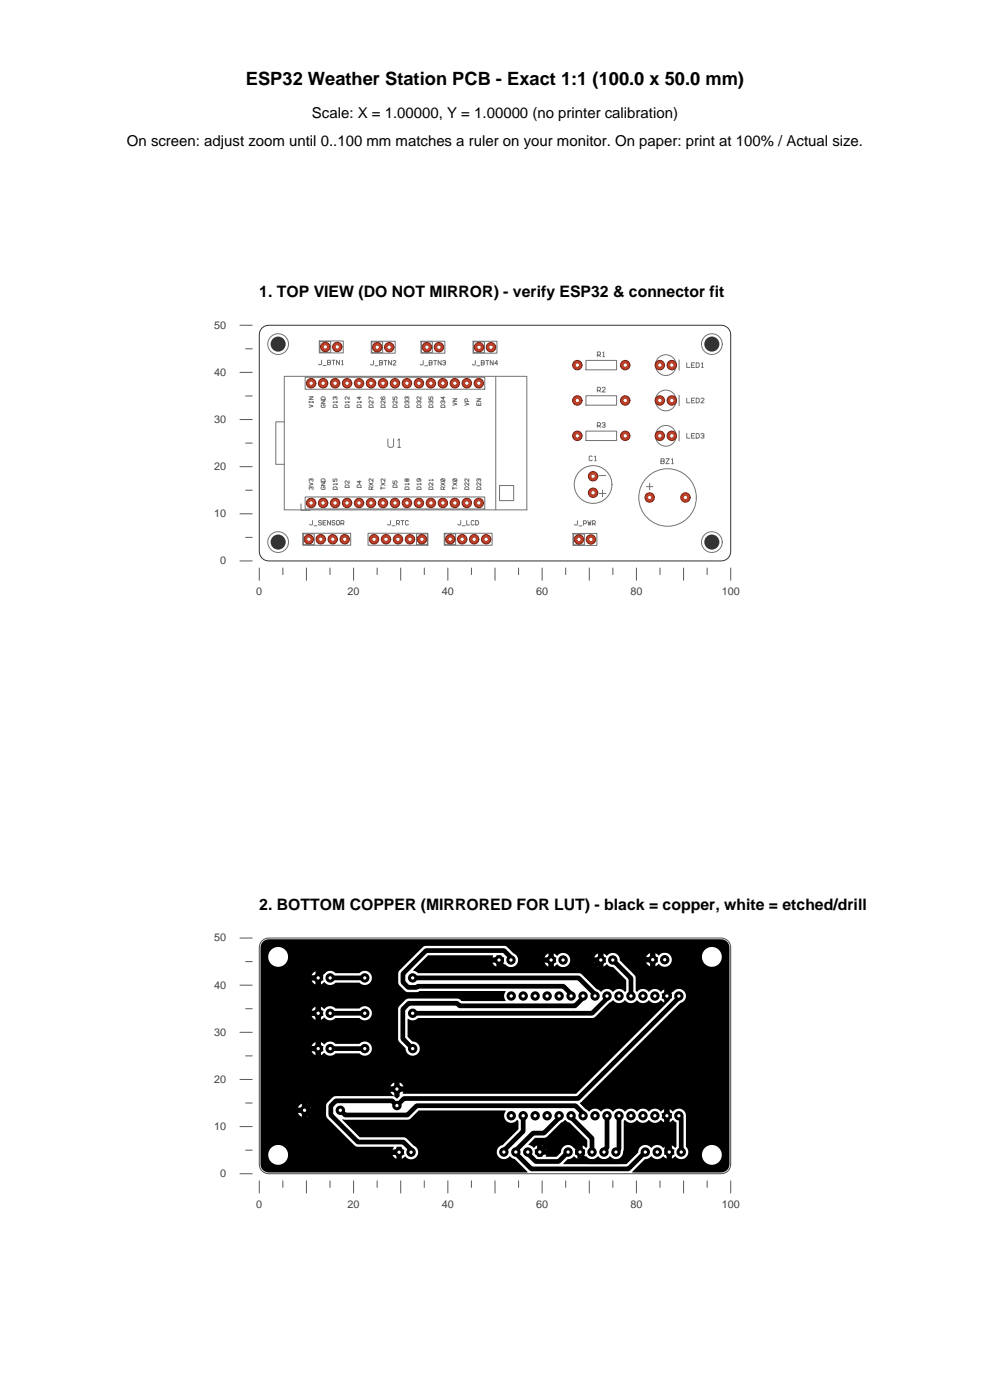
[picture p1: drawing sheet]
<svg xmlns="http://www.w3.org/2000/svg" width="210mm" height="297mm" viewBox="0 0 210 297" stroke-linecap="round" stroke-linejoin="round" font-family="sans-serif">
<path d="M55.6 69.6l.4-.3 1-.3h96a2 2 0 0 1 2 2v46a2 2 0 0 1-2 2h-96a2 2 0 0 1-2-2v-46l.3-1z" fill="none" stroke="#333" stroke-width=".21"/>
<g fill="none" stroke="#737373" stroke-width=".21">
<path d="M60.3 79.8h51.5v28.4h-51.5zM67.7 72.3h5.1v2.6h-5.1zM67.8 72.4h2.4v2.4h-2.4zM68.2 76.4v.8l-.1 .2-.5-.2M68.5 77.5h.7M69.5 76.9l.6-.1-.1-.4h-.5v1h.5l.1-.2-.1-.3M70.4 76.4h.7M70.7 76.4v1M72 76.4v1l-.6-1v1M72.5 76.6l.1-.2v1M72.5 77.4h.3M78.7 72.4h5.1v2.5h-5.1z"/>
<path d="M78.9 72.5h2.3v2.3h-2.3zM79.2 76.5v.8l-.1 .1-.5-.1M79.5 77.6h.7M80.5 77l.6-.1-.1-.4h-.5v.9h.5l.1-.1-.1-.3M81.4 76.5h.7M81.8 76.5v.9M83 76.5v.9l-.6-.9v.9M83.3 76.6l.2-.1 .5 .1-.7 .8h.7M89.3 72.4h5.1v2.5h-5.1zM89.4 72.5h2.3v2.3h-2.3zM89.8 76.5v.8l-.2 .1-.5-.1M90.1 77.6h.6"/>
<path d="M91 77l.7-.1-.2-.4h-.5v.9h.5l.2-.1-.2-.3M92 76.5h.6M92.3 76.5v.9M93.6 76.5v.9l-.7-.9v.9M93.9 76.6l.1-.1 .5 .1-.1 .4h-.3M94.4 77l.1 .1-.1 .3-.5-.1M100.3 72.4h5.1v2.5h-5.1zM100.5 72.5h2.3v2.3h-2.3zM100.8 76.5v.8l-.1 .1-.5-.1M101.1 77.6h.7M102.1 77l.6-.1-.1-.4h-.5v.9h.5l.1-.1-.1-.3M103 76.5h.7"/>
<path d="M103.4 76.5v.9M104.6 76.5v.9l-.6-.9v.9M105.2 79.8v28.4M105.6 77.1h-.7l.5-.6v.9M124.3 76.5h6.5v2h-6.5zM126.7 75.3h.5l.2-.1-.2-.5h-.5v1M127 75.3l.4 .4M127.9 74.8l.1-.1v1M127.9 75.7h.3M144.1 76.4v2.2M145.7 77v1h.6M146.7 77.5h.5"/>
<path d="M147.3 77h-.6v1h.6M147.7 77h.4l.2 .2v.5l-.2 .3h-.4zM148.8 77.1l.2-.1v1M148.8 78h.4M60.3 89.5h-1.8v9h1.8M64.7 80h38.1v2.6h-38.1zM65.6 85.9l.8 .3-.8 .2M65.6 84.2h.8l-.8 .5h.8M65.6 85.3h.8M65.6 85.2v.2M66.4 85.2v.2M68.1 85h.9l-.9 .6h.9"/>
<path d="M68.3 85.9l-.2 .1 .2 .4h.5l.2-.1-.2-.4h-.2v.2M68.3 84.2h.5l.2 .2v.3h-.9v-.3zM70.9 85.9h.4l.2 .2v.3h-.8v-.3zM71.1 84.5v-.2l-.3-.1-.1 .1 .1 .4M71.1 84.3l.1-.1 .3 .1-.1 .4M71.5 85.3h-.8l.1 .1M71.5 85.2v.2M73.4 85.9h.4l.2 .2v.3h-.8v-.3zM74 85.3h-.8l.1 .1M74 84.2v.5l-.5-.5-.3 .1 .1 .4M74 85.2v.2M75.9 85.9h.5l.2 .2v.3h-.9v-.3z"/>
<path d="M76.3 84.2v.5l-.6-.4h.9M76.6 85.3h-.9l.2 .1M76.6 85.2v.2M78.5 85.9h.4l.2 .2v.3h-.8v-.3zM79.1 85v.6l-.7-.6-.1 .2 .1 .4M79.1 84.5l-.8-.3v.5M81 84.2l-.2 .1 .2 .4h.5l.2-.4-.4-.1-.1 .5M81 85.9h.5l.2 .2v.3h-.9v-.3zM81.7 85v.6l-.6-.6-.3 .2 .2 .4M82.3 93.1v1.5l.3 .3h.6l.3-.3v-1.5M83.4 84.2v.5h.3l.2-.5 .3 .1-.1 .4M83.6 85.9h.4l.2 .2v.3h-.8v-.3z"/>
<path d="M84.2 85v.6l-.6-.6-.2 .2 .1 .4M84.4 93.4l.3-.3v1.8M84.4 94.9h.6M86.1 85.9h.4l.2 .2v.3h-.8v-.3zM86.3 85.4v-.2l-.3-.2-.1 .2 .1 .4M86.3 85.2l.2-.2 .2 .2-.1 .4M86.3 84.5v-.2l-.3-.1-.1 .1 .1 .4M86.3 84.3l.2-.1 .2 .1-.1 .4M88.6 85.9h.5l.2 .2v.3h-.9v-.3zM88.9 85.4v-.2l-.3-.2-.2 .2 .2 .4M88.9 85.2l.1-.2 .3 .2-.2 .4M89.3 84.2v.5l-.6-.5-.3 .1 .2 .4"/>
<path d="M91 84.2v.5h.3l.2-.5 .3 .1-.1 .4M91.2 85.9h.4l.2 .2v.3h-.8v-.3zM91.4 85.4v-.2l-.3-.2-.1 .2 .1 .4M91.4 85.2l.1-.2 .3 .2-.1 .4M93.7 85.9h.5l.2 .2v.3h-.9v-.3zM93.9 85.4v-.2l-.2-.2-.2 .2 .2 .4M93.9 85.2l.2-.2 .3 .2-.2 .4M94.1 84.2v.5l-.6-.4h.9M96.1 85.4l.8 .3-.8 .3M96.1 84.6h.8l-.8 .6h.8M98.6 85.4l.8 .3-.8 .3M99.2 85.2v-.5l-.5-.1-.1 .6h.8"/>
<path d="M101.1 85.4v.6h.9v-.6M101.1 84.6h.9l-.9 .6h.9M101.6 85.6v.4M124.3 84h6.5v2h-6.5zM124.3 91.5h6.5v2h-6.5zM125.6 96.9l-.1-.2-.5 .2v.7l.1 .1 .5-.1M126.1 96.9l.2-.2v1M126.1 97.7h.4M126.7 82.8h.5l.2-.1-.2-.5h-.5v1M126.7 90.3h.5l.2-.5-.2-.1h-.5v1M127 82.8l.4 .4M127 90.3l.4 .4"/>
<path d="M127.7 82.3l.2-.1 .5 .1-.7 .9h.7M127.7 89.8l.2-.1 .5 .1-.2 .4h-.2M128.2 90.2l.2 .1-.2 .4-.5-.2M140.2 97.8h.5l.2-.1v-.2l-.2-.2h-.5v1.1h.5l.2-.2v-.3l-.2-.1M141.3 97.3h.7l-.7 1.1h.7M142.5 97.5l.2-.2v1.1M142.5 98.4h.3M144.1 83.9v2.2M144.1 91.4v2.2M145.7 84.5v1h.6M145.7 92v1h.6M146.7 85h.5"/>
<path d="M146.7 92.5h.5M147.3 84.5h-.6v1h.6M147.3 92h-.6v1h.6M147.7 84.5h.4l.2 .2v.5l-.2 .3h-.4zM147.7 92h.4l.2 .2v.5l-.2 .3h-.4zM148.7 84.6l.1-.1 .5 .1-.6 .9h.6M148.7 92.1l.1-.1 .5 .1-.1 .4h-.3M149.2 92.5l.1 .1-.1 .4-.5-.2M63.8 106.9v1.4h2M64.2 113.1h10.2v2.6h-10.2zM64.3 113.3h2.3v2.2h-2.3zM64.7 105.4h38.1v2.6h-38.1z"/>
<path d="M65.6 102.4l.8 .3-.8 .3M66 103.6v-.2l-.3-.1-.1 .1 .1 .4M66 103.4l.1-.1 .3 .1-.1 .4M66 101.9v-.2l-.3-.1-.1 .1 .1 .4M66 101.7l.1-.1 .3 .1-.1 .4M66.3 110.4v.8l-.2 .2-.4-.2M66.6 111.5h.7M68.1 102.4h.9l-.9 .6h.9M68.2 110.6l-.5-.2-.1 .3 .4 .2 .2 .3-.2 .2-.4-.2M68.3 103.3l-.2 .1 .2 .4h.5l.2-.1-.2-.4h-.2v.2M68.3 101.6h.5l.2 .2v.3h-.9v-.3zM68.5 110.9h.5"/>
<path d="M69.2 110.4h-.7v1h.7M70.1 110.4v1l-.6-1v1M70.7 101.6v.5h.3l.2-.5 .3 .1-.1 .4M70.9 103.3h.4l.2 .2v.3h-.8v-.3zM71.1 110.6l-.2-.2-.5 .2 .2 .3 .5 .2-.2 .3-.5-.2M71.5 102.7h-.8l.1 .1M71.5 102.6v.2M71.5 110.4l.5 .2v.6l-.2 .2-.4-.2v-.6zM72.3 111.1h.5l.2-.5-.2-.2h-.5v1M72.6 111.1l.4 .3M73.4 102.8h.4l.2 .3v.3h-.8v-.3zM74 102v.6l-.5-.6-.3 .1 .1 .5"/>
<path d="M75.9 102.8h.5l.2 .3v.3h-.9v-.3zM76.3 102v.6l-.6-.5h.9M78.1 113.1h12.7v2.6h-12.7zM78.3 102.4l.8 .6M78.8 103.8v-.4l-.4-.1-.1 .5h.8M79.1 101.6v.5l-.7-.5-.1 .1 .1 .4M79.1 103.3l-.3 .3M79.1 102.4l-.8 .6M80.8 103.3v.5M80.8 103.6h.9M80.8 102.4l.9 .6M81.7 101.6v.5l-.6-.5-.3 .1 .2 .4"/>
<path d="M81.7 102.4l-.9 .6M82.8 110.4v.8l-.1 .2-.5-.2M83.2 111.5h.6M83.4 102v.6h.3l.2-.6 .3 .1-.1 .5M83.6 102.8h.4l.2 .3v.3h-.8v-.3zM84.1 111.1h.5l.1-.2-.1-.5h-.5v1M84.4 111.1l.3 .3M85.1 110.4h.6M85.4 110.4v1M86.1 103.3h.4l.2 .2v.3h-.8v-.3zM86.3 101.7l.2-.1 .2 .1v.3l-.2 .1-.2-.4-.3-.1-.1 .4 .1 .1 .3-.1M86.6 110.6l-.1-.2-.5 .2v.6l.2 .2 .4-.2"/>
<path d="M86.7 102.7h-.8l.1 .1M86.7 102.6v.2M88.3 113.3h2.3v2.2h-2.3zM88.6 103.3h.5l.2 .2v.3h-.9v-.3zM88.9 101.6l-.1 .5-.4-.1 .2-.4h.5l.2 .1-.2 .4M89.3 102.7h-.9l.2 .1M89.3 102.6v.2M91.2 103.3h.4l.2 .2v.3h-.8v-.3zM91.8 102.4v.6l-.5-.6-.3 .2 .1 .4M91.8 101.9h-.8l.1 .1M91.8 101.7v.3M93.5 102.4l.9 .6"/>
<path d="M93.7 101.6h.5l.2 .4-.2 .1h-.5l-.2-.1zM93.7 101.7l.5 .3M94.1 103.8v-.4l-.4-.1-.2 .5h.9M94.2 113.1h10.2v2.6h-10.2zM94.3 113.3h2.4v2.2h-2.4zM94.4 103.3l-.3 .3M94.4 102.4l-.9 .6M96.1 101.7l.1-.1h.6l.1 .4-.1 .1h-.6zM96.1 103.6h.8M96.1 103.3v.5M96.1 102.4l.8 .6M96.2 101.7l.6 .3"/>
<path d="M96.9 102.4l-.8 .6M97.7 110.4v.8l-.1 .2-.5-.2M98 111.5h.7M98.8 103.3h.4l.2 .2v.3h-.8v-.3zM99 110.4v1h.6M99.4 102.4v.6l-.5-.6-.3 .2 .1 .4M99.4 101.6v.5l-.5-.5-.3 .1 .1 .4M100.6 110.6l-.2-.2-.5 .2v.6l.2 .2 .5-.2M100.9 110.4h.4l.2 .3v.4l-.2 .3h-.4zM101.1 103.5l.2-.2h.5l.2 .2v.3h-.9zM101.6 101.9v-.2l-.3-.1-.2 .1 .2 .4M101.6 101.7l.1-.1 .3 .1-.2 .4"/>
<path d="M102 102.4v.6l-.6-.6-.3 .2 .2 .4M106 103h3v3.2h-3zM121.5 113.2h5.1v2.5h-5.1zM121.7 113.3h2.3v2.3h-2.3zM122.5 110.5v.8l-.2 .1-.4-.1M122.8 111.6h.6M123.8 111.1h.4l.2-.5-.2-.1h-.4v.9M124.7 110.5l.2 .9 .1-.6 .2 .6 .1-.9M125.7 111.1h.4l.2-.2-.2-.4h-.4v.9M125.9 111.1l.4 .3M127.1 104.7h1.4M127.1 100.9h1.4"/>
<path d="M127.8 104v1.4M137.1 103.2h1.4M137.8 102.5v1.4"/>
<circle cx="59" cy="73" r="2.2"/>
<circle cx="141.2" cy="77.5" r="2.2"/>
<circle cx="151" cy="73" r="2.2"/>
<circle cx="141.2" cy="85" r="2.2"/>
<circle cx="141.2" cy="92.5" r="2.2"/>
<circle cx="59" cy="115" r="2.2"/>
<circle cx="125.8" cy="102.8" r="4"/>
<circle cx="141.6" cy="105.5" r="6.1"/>
<circle cx="151" cy="115" r="2.2"/>
</g>
<circle cx="66" cy="106.7" r="1" fill="#bf4026" stroke="#731f14" stroke-width=".21"/>
<circle cx="66" cy="106.7" r=".35" fill="#fff"/>
<circle cx="68.5" cy="106.7" r="1" fill="#bf4026" stroke="#731f14" stroke-width=".21"/>
<circle cx="68.5" cy="106.7" r=".35" fill="#fff"/>
<circle cx="71.1" cy="106.7" r="1" fill="#bf4026" stroke="#731f14" stroke-width=".21"/>
<circle cx="71.1" cy="106.7" r=".35" fill="#fff"/>
<circle cx="73.6" cy="106.7" r="1" fill="#bf4026" stroke="#731f14" stroke-width=".21"/>
<circle cx="73.6" cy="106.7" r=".35" fill="#fff"/>
<circle cx="76.2" cy="106.7" r="1" fill="#bf4026" stroke="#731f14" stroke-width=".21"/>
<circle cx="76.2" cy="106.7" r=".35" fill="#fff"/>
<circle cx="78.7" cy="106.7" r="1" fill="#bf4026" stroke="#731f14" stroke-width=".21"/>
<circle cx="78.7" cy="106.7" r=".35" fill="#fff"/>
<circle cx="81.2" cy="106.7" r="1" fill="#bf4026" stroke="#731f14" stroke-width=".21"/>
<circle cx="81.2" cy="106.7" r=".35" fill="#fff"/>
<circle cx="83.8" cy="106.7" r="1" fill="#bf4026" stroke="#731f14" stroke-width=".21"/>
<circle cx="83.8" cy="106.7" r=".35" fill="#fff"/>
<circle cx="86.3" cy="106.7" r="1" fill="#bf4026" stroke="#731f14" stroke-width=".21"/>
<circle cx="86.3" cy="106.7" r=".35" fill="#fff"/>
<circle cx="88.9" cy="106.7" r="1" fill="#bf4026" stroke="#731f14" stroke-width=".21"/>
<circle cx="88.9" cy="106.7" r=".35" fill="#fff"/>
<circle cx="91.4" cy="106.7" r="1" fill="#bf4026" stroke="#731f14" stroke-width=".21"/>
<circle cx="91.4" cy="106.7" r=".35" fill="#fff"/>
<circle cx="93.9" cy="106.7" r="1" fill="#bf4026" stroke="#731f14" stroke-width=".21"/>
<circle cx="93.9" cy="106.7" r=".35" fill="#fff"/>
<circle cx="96.5" cy="106.7" r="1" fill="#bf4026" stroke="#731f14" stroke-width=".21"/>
<circle cx="96.5" cy="106.7" r=".35" fill="#fff"/>
<circle cx="99" cy="106.7" r="1" fill="#bf4026" stroke="#731f14" stroke-width=".21"/>
<circle cx="99" cy="106.7" r=".35" fill="#fff"/>
<circle cx="101.6" cy="106.7" r="1" fill="#bf4026" stroke="#731f14" stroke-width=".21"/>
<circle cx="101.6" cy="106.7" r=".35" fill="#fff"/>
<circle cx="66" cy="81.3" r="1" fill="#bf4026" stroke="#731f14" stroke-width=".21"/>
<circle cx="66" cy="81.3" r=".35" fill="#fff"/>
<circle cx="68.5" cy="81.3" r="1" fill="#bf4026" stroke="#731f14" stroke-width=".21"/>
<circle cx="68.5" cy="81.3" r=".35" fill="#fff"/>
<circle cx="71.1" cy="81.3" r="1" fill="#bf4026" stroke="#731f14" stroke-width=".21"/>
<circle cx="71.1" cy="81.3" r=".35" fill="#fff"/>
<circle cx="73.6" cy="81.3" r="1" fill="#bf4026" stroke="#731f14" stroke-width=".21"/>
<circle cx="73.6" cy="81.3" r=".35" fill="#fff"/>
<circle cx="76.2" cy="81.3" r="1" fill="#bf4026" stroke="#731f14" stroke-width=".21"/>
<circle cx="76.2" cy="81.3" r=".35" fill="#fff"/>
<circle cx="78.7" cy="81.3" r="1" fill="#bf4026" stroke="#731f14" stroke-width=".21"/>
<circle cx="78.7" cy="81.3" r=".35" fill="#fff"/>
<circle cx="81.2" cy="81.3" r="1" fill="#bf4026" stroke="#731f14" stroke-width=".21"/>
<circle cx="81.2" cy="81.3" r=".35" fill="#fff"/>
<circle cx="83.8" cy="81.3" r="1" fill="#bf4026" stroke="#731f14" stroke-width=".21"/>
<circle cx="83.8" cy="81.3" r=".35" fill="#fff"/>
<circle cx="86.3" cy="81.3" r="1" fill="#bf4026" stroke="#731f14" stroke-width=".21"/>
<circle cx="86.3" cy="81.3" r=".35" fill="#fff"/>
<circle cx="88.9" cy="81.3" r="1" fill="#bf4026" stroke="#731f14" stroke-width=".21"/>
<circle cx="88.9" cy="81.3" r=".35" fill="#fff"/>
<circle cx="91.4" cy="81.3" r="1" fill="#bf4026" stroke="#731f14" stroke-width=".21"/>
<circle cx="91.4" cy="81.3" r=".35" fill="#fff"/>
<circle cx="93.9" cy="81.3" r="1" fill="#bf4026" stroke="#731f14" stroke-width=".21"/>
<circle cx="93.9" cy="81.3" r=".35" fill="#fff"/>
<circle cx="96.5" cy="81.3" r="1" fill="#bf4026" stroke="#731f14" stroke-width=".21"/>
<circle cx="96.5" cy="81.3" r=".35" fill="#fff"/>
<circle cx="99" cy="81.3" r="1" fill="#bf4026" stroke="#731f14" stroke-width=".21"/>
<circle cx="99" cy="81.3" r=".35" fill="#fff"/>
<circle cx="101.6" cy="81.3" r="1" fill="#bf4026" stroke="#731f14" stroke-width=".21"/>
<circle cx="101.6" cy="81.3" r=".35" fill="#fff"/>
<circle cx="69" cy="73.6" r="1" fill="#bf4026" stroke="#731f14" stroke-width=".21"/>
<circle cx="69" cy="73.6" r=".35" fill="#fff"/>
<circle cx="71.5" cy="73.6" r="1" fill="#bf4026" stroke="#731f14" stroke-width=".21"/>
<circle cx="71.5" cy="73.6" r=".35" fill="#fff"/>
<circle cx="80" cy="73.7" r="1" fill="#bf4026" stroke="#731f14" stroke-width=".21"/>
<circle cx="80" cy="73.7" r=".35" fill="#fff"/>
<circle cx="82.6" cy="73.7" r="1" fill="#bf4026" stroke="#731f14" stroke-width=".21"/>
<circle cx="82.6" cy="73.7" r=".35" fill="#fff"/>
<circle cx="90.6" cy="73.7" r="1" fill="#bf4026" stroke="#731f14" stroke-width=".21"/>
<circle cx="90.6" cy="73.7" r=".35" fill="#fff"/>
<circle cx="93.1" cy="73.7" r="1" fill="#bf4026" stroke="#731f14" stroke-width=".21"/>
<circle cx="93.1" cy="73.7" r=".35" fill="#fff"/>
<circle cx="101.6" cy="73.7" r="1" fill="#bf4026" stroke="#731f14" stroke-width=".21"/>
<circle cx="101.6" cy="73.7" r=".35" fill="#fff"/>
<circle cx="104.1" cy="73.7" r="1" fill="#bf4026" stroke="#731f14" stroke-width=".21"/>
<circle cx="104.1" cy="73.7" r=".35" fill="#fff"/>
<circle cx="65.5" cy="114.4" r="1" fill="#bf4026" stroke="#731f14" stroke-width=".21"/>
<circle cx="65.5" cy="114.4" r=".35" fill="#fff"/>
<circle cx="68" cy="114.4" r="1" fill="#bf4026" stroke="#731f14" stroke-width=".21"/>
<circle cx="68" cy="114.4" r=".35" fill="#fff"/>
<circle cx="70.6" cy="114.4" r="1" fill="#bf4026" stroke="#731f14" stroke-width=".21"/>
<circle cx="70.6" cy="114.4" r=".35" fill="#fff"/>
<circle cx="73.1" cy="114.4" r="1" fill="#bf4026" stroke="#731f14" stroke-width=".21"/>
<circle cx="73.1" cy="114.4" r=".35" fill="#fff"/>
<circle cx="89.5" cy="114.4" r="1" fill="#bf4026" stroke="#731f14" stroke-width=".21"/>
<circle cx="89.5" cy="114.4" r=".35" fill="#fff"/>
<circle cx="87" cy="114.4" r="1" fill="#bf4026" stroke="#731f14" stroke-width=".21"/>
<circle cx="87" cy="114.4" r=".35" fill="#fff"/>
<circle cx="84.4" cy="114.4" r="1" fill="#bf4026" stroke="#731f14" stroke-width=".21"/>
<circle cx="84.4" cy="114.4" r=".35" fill="#fff"/>
<circle cx="81.9" cy="114.4" r="1" fill="#bf4026" stroke="#731f14" stroke-width=".21"/>
<circle cx="81.9" cy="114.4" r=".35" fill="#fff"/>
<circle cx="79.3" cy="114.4" r="1" fill="#bf4026" stroke="#731f14" stroke-width=".21"/>
<circle cx="79.3" cy="114.4" r=".35" fill="#fff"/>
<circle cx="95.5" cy="114.4" r="1" fill="#bf4026" stroke="#731f14" stroke-width=".21"/>
<circle cx="95.5" cy="114.4" r=".35" fill="#fff"/>
<circle cx="98" cy="114.4" r="1" fill="#bf4026" stroke="#731f14" stroke-width=".21"/>
<circle cx="98" cy="114.4" r=".35" fill="#fff"/>
<circle cx="100.6" cy="114.4" r="1" fill="#bf4026" stroke="#731f14" stroke-width=".21"/>
<circle cx="100.6" cy="114.4" r=".35" fill="#fff"/>
<circle cx="103.1" cy="114.4" r="1" fill="#bf4026" stroke="#731f14" stroke-width=".21"/>
<circle cx="103.1" cy="114.4" r=".35" fill="#fff"/>
<circle cx="122.8" cy="114.4" r="1" fill="#bf4026" stroke="#731f14" stroke-width=".21"/>
<circle cx="122.8" cy="114.4" r=".35" fill="#fff"/>
<circle cx="125.3" cy="114.4" r="1" fill="#bf4026" stroke="#731f14" stroke-width=".21"/>
<circle cx="125.3" cy="114.4" r=".35" fill="#fff"/>
<circle cx="125.8" cy="104.5" r="1" fill="#bf4026" stroke="#731f14" stroke-width=".21"/>
<circle cx="125.8" cy="104.5" r=".35" fill="#fff"/>
<circle cx="125.8" cy="101" r="1" fill="#bf4026" stroke="#731f14" stroke-width=".21"/>
<circle cx="125.8" cy="101" r=".35" fill="#fff"/>
<circle cx="137.8" cy="105.5" r="1" fill="#bf4026" stroke="#731f14" stroke-width=".21"/>
<circle cx="137.8" cy="105.5" r=".35" fill="#fff"/>
<circle cx="145.4" cy="105.5" r="1" fill="#bf4026" stroke="#731f14" stroke-width=".21"/>
<circle cx="145.4" cy="105.5" r=".35" fill="#fff"/>
<circle cx="122.5" cy="77.5" r="1" fill="#bf4026" stroke="#731f14" stroke-width=".21"/>
<circle cx="122.5" cy="77.5" r=".35" fill="#fff"/>
<circle cx="132.6" cy="77.5" r="1" fill="#bf4026" stroke="#731f14" stroke-width=".21"/>
<circle cx="132.6" cy="77.5" r=".35" fill="#fff"/>
<circle cx="140" cy="77.5" r="1" fill="#bf4026" stroke="#731f14" stroke-width=".21"/>
<circle cx="140" cy="77.5" r=".35" fill="#fff"/>
<circle cx="142.5" cy="77.5" r="1" fill="#bf4026" stroke="#731f14" stroke-width=".21"/>
<circle cx="142.5" cy="77.5" r=".35" fill="#fff"/>
<circle cx="122.5" cy="85" r="1" fill="#bf4026" stroke="#731f14" stroke-width=".21"/>
<circle cx="122.5" cy="85" r=".35" fill="#fff"/>
<circle cx="132.6" cy="85" r="1" fill="#bf4026" stroke="#731f14" stroke-width=".21"/>
<circle cx="132.6" cy="85" r=".35" fill="#fff"/>
<circle cx="140" cy="85" r="1" fill="#bf4026" stroke="#731f14" stroke-width=".21"/>
<circle cx="140" cy="85" r=".35" fill="#fff"/>
<circle cx="142.5" cy="85" r="1" fill="#bf4026" stroke="#731f14" stroke-width=".21"/>
<circle cx="142.5" cy="85" r=".35" fill="#fff"/>
<circle cx="122.5" cy="92.5" r="1" fill="#bf4026" stroke="#731f14" stroke-width=".21"/>
<circle cx="122.5" cy="92.5" r=".35" fill="#fff"/>
<circle cx="132.6" cy="92.5" r="1" fill="#bf4026" stroke="#731f14" stroke-width=".21"/>
<circle cx="132.6" cy="92.5" r=".35" fill="#fff"/>
<circle cx="140" cy="92.5" r="1" fill="#bf4026" stroke="#731f14" stroke-width=".21"/>
<circle cx="140" cy="92.5" r=".35" fill="#fff"/>
<circle cx="142.5" cy="92.5" r="1" fill="#bf4026" stroke="#731f14" stroke-width=".21"/>
<circle cx="142.5" cy="92.5" r=".35" fill="#fff"/>
<g fill="#333">
<circle cx="59" cy="115" r="1.6"/>
<circle cx="151" cy="115" r="1.6"/>
<circle cx="59" cy="73" r="1.6"/>
<circle cx="151" cy="73" r="1.6"/>
</g>
<g fill="none" stroke="#595959" stroke-width=".21">
<path d="M50.9 79h2.6M50.9 69h2.6M52.1 74h1.4M50.9 99h2.6M50.9 89h2.6M52.1 94h1.4M52.1 84h1.4M50.9 119h2.6M50.9 109h2.6M52.1 114h1.4M52.1 104h1.4M55 120.5v2.6"/>
<path d="M60 120.5v1.4M65 120.5v2.6M70 120.5v1.4M75 120.5v2.6M80 120.5v1.4M85 120.5v2.6M90 120.5v1.4M95 120.5v2.6M100 120.5v1.4M105 120.5v2.6M110 120.5v1.4M115 120.5v2.6"/>
<path d="M120 120.5v1.4M125 120.5v2.6M130 120.5v1.4M135 120.5v2.6M140 120.5v1.4M145 120.5v2.6M150 120.5v1.4M155 120.5v2.6"/>
</g>
<g fill="#000">
<path d="M55.8 199.8l-.5 .7v.5v46a1.75 1.75 0 0 0 1.7 1.7h54.9l-2.7-2.8-1-.6a1.53 1.53 0 0 1-2.6-.1 1.53 1.53 0 0 1 1-2.3l3.4-3.3v-1.7l-.2-.3a1.6 1.6 0 0 1-2.3 .3 1.6 1.6 0 0 1-.2-2.3h-18.4l-1.9 1.7-.4 .2h-14l3.7 3.8h9.4l.5 .2 1.6 1.6a1.54 1.54 0 0 1 .5 2.3 1.54 1.54 0 0 1-2.4-.1l-.7 .5v-.8l.6-.1v-.9l-.6-.1v-.6h-1l-.1 .6h-.8l.2-.6h-7.6l-.6-.2-6-6-.1-.6v-1.9l.2-.6 1.2-1.3 .5-.2h12.4l-.7-.9h.8v1l.6 .4 .6-.4v-1h.8l-.1 .4h36.7l19.8-19.7v-.4l.5-.2 .1-.9-.6-.1v-.8l.7 .5a1.53 1.53 0 0 1 2.5 0 1.53 1.53 0 0 1-.9 2.4l-21.3 21.2 1.2 1.3 .7 .5a1.75 1.75 0 0 1 2.6 0 1.64 1.64 0 0 1 2.6 0 1.64 1.64 0 0 1 2.5 0 1.64 1.64 0 0 1 2.6 0 1.64 1.64 0 0 1 2.5 0 1.64 1.64 0 0 1 2.5 0l.7-.5v.8l-.5 .1v1l.5 .1v.8l-.7-.5a1.75 1.75 0 0 1-2.6 0 1.64 1.64 0 0 1-2.5 0 1.64 1.64 0 0 1-2.6 0l-.2 .3v6a2.21 2.21 0 0 1-1.1 1.9 1.94 1.94 0 0 1-1.9-.5 1.64 1.64 0 0 1-2.5 0 1.64 1.64 0 0 1-2.5 0l-.7 .5v-.8l.5-.1v-1l-.5-.1v-.8l.7 .5 .2-.2 .1-1.4-3.7-3.7-1-.6-.9 .6-3.1 3-2.4 .2-1.4 1.4 1.1 .7 .7-.5v.8l-.5 .1v.8l.2 .3h.3l.2 .4h.9l.1-.4h.8l-.2 .3 .1 .1h2.2l1-.9a1.58 1.58 0 0 1 1.1-1.5 1.58 1.58 0 0 1 1.7 .5l.7-.5v.8l-.6 .1v1l.6 .1v.8l-.7-.5-.6 .5-.8 .1-.9 .9 .1 .2h13.2l2.6-2.5a1.58 1.58 0 0 1 1-1.5 1.58 1.58 0 0 1 1.8 .5 1.64 1.64 0 0 1 2.5 0l.7-.5v.8l-.5 .1v1l.5 .1v.8l-.7-.5a1.75 1.75 0 0 1-2.6 0l-.6 .5-.7 .1-2.7 2.8h18.9a1.75 1.75 0 0 0 1.7-1.7v-46a1.75 1.75 0 0 0-1.7-1.7h-96h-.5zM84.8 205.8l4.9-4.8 .5-.3h16.8l.5 .2 1.5 1.4a1.54 1.54 0 0 1 .5 2.3 1.54 1.54 0 0 1-2.4 0l-.7 .5v-.9h.5l.1-1-.6-.1-.1-.4h-.9l-.1 .4h-.8l.1-.3-.1-.1h-13.7l-3.2 3.2 1.1 .6h34.2l.5 .2 3.1 3.1 .9 .6a1.75 1.75 0 0 1 2.7 0 1.64 1.64 0 0 1 2.5 0l.2-.3v-2.2l-2.7-2.7-.8-.2-.6-.5-.7 .6v-.9l.5-.1v-.9l-.5-.1v-.8l.7 .5a1.6 1.6 0 0 1 1.7-.6 1.6 1.6 0 0 1 1.1 1.6l3.2 3.2 .1 .5v2.6l.3 .3a1.75 1.75 0 0 1 2.6 0 1.64 1.64 0 0 1 2.5 0l.7-.5v.8l-.5 .1v1l.5 .1v.8l-.7-.5a1.75 1.75 0 0 1-2.6 0 1.64 1.64 0 0 1-2.5 0 1.64 1.64 0 0 1-2.6 0 1.64 1.64 0 0 1-2.5 0l-.7 .5-3 3-.6 .3h-37a1.72 1.72 0 0 1-2.2 .1v3.8l.9 1a1.52 1.52 0 0 1 1.6 1.5 1.52 1.52 0 0 1-1.5 1.6 1.52 1.52 0 0 1-1.5-1.7l-1.3-1.3-.2-.5-.1-6.4 .3-.6 1.6-1.6 10.6-.1 .6 .2 .4 .4 9.3-.1a2.06 2.06 0 0 1 0-2.1h-18.2l-.5 .3h-2.1l-.5-.3-1.4-1.4v-2.4zM142 235.3l.7 .5a1.61 1.61 0 0 1 2-.5 1.61 1.61 0 0 1 .8 1.9v6a1.56 1.56 0 0 1 0 2.3 1.56 1.56 0 0 1-2.3-.2l-.7 .5v-.8l.6-.1v-1l-.6-.1v-.8l.7 .5 .3-.3v-5l-.8-.6-.7 .5v-.8l.6-.1v-1l-.6-.1zM68.1 213.6l.6 .5a1.7 1.7 0 0 1 2.5-.1h5a1.52 1.52 0 0 1 2.2-.1 1.52 1.52 0 0 1 0 2.2 1.52 1.52 0 0 1-2.2-.1h-5a1.69 1.69 0 0 1-2.5-.1l-.6 .4v-.8l.5-.1v-.9l-.5-.1zM68.1 221.1l.6 .5a1.7 1.7 0 0 1 2.5-.1h5a1.52 1.52 0 0 1 2.2-.1 1.52 1.52 0 0 1 0 2.2 1.52 1.52 0 0 1-2.2-.1h-5a1.69 1.69 0 0 1-2.5-.1l-.6 .4v-.8l.5-.1v-1h-.5zM68.1 206.1l.6 .5a1.7 1.7 0 0 1 2.5-.1h5a1.52 1.52 0 0 1 2.2-.1 1.52 1.52 0 0 1 0 2.2 1.52 1.52 0 0 1-2.2-.1h-5a1.69 1.69 0 0 1-2.5-.1l-.6 .4v-.8l.5-.1v-.9l-.5-.1zM56.9 245a2.1 2.1 0 0 1 4.2 0 2.1 2.1 0 0 1-4.2 0zM56.9 203a2.1 2.1 0 0 1 4.2 0 2.1 2.1 0 0 1-4.2 0zM148.9 203a2.1 2.1 0 0 1 4.2 0 2.1 2.1 0 0 1-4.2 0zM148.9 245a2.1 2.1 0 0 1 4.2 0 2.1 2.1 0 0 1-4.2 0zM139 202.2l.7 .5a1.56 1.56 0 0 1 2.3-.3 1.56 1.56 0 0 1 0 2.4 1.56 1.56 0 0 1-2.3-.3l-.7 .5v-.8l.6-.1v-1l-.6-.1zM117.5 202.3l.6 .5a1.56 1.56 0 0 1 2.3-.3 1.56 1.56 0 0 1 0 2.3 1.56 1.56 0 0 1-2.3-.2l-.6 .5v-.9l.5-.1v-.9l-.5-.1zM137.4 202.5l.5-.3v.8h-.8zM137.1 204.2h.8v.8l-.5-.3zM66.1 223h.8v.8l-.5-.3zM66.4 221.4l.5-.3v.8h-.8zM83.3 245h.8v.8l-.5-.3zM66.1 215.5h.8v.8l-.5-.3zM66.4 213.9l.5-.3v.8h-.8zM65.2 236.1h.8l-.3 .5-.5 .3zM66.1 208h.8v.8l-.5-.3zM66.4 206.4l.5-.3v.8h-.8zM84.8 229.6l.5 .4 .3 .5h-.8zM83.1 230l.5-.4v.9h-.8zM63.5 234.5l.5-.4v.9h-.8zM65.2 234.1l.5 .4 .3 .5h-.8zM115.5 204.2h.8v.9l-.5-.4zM126 204.2h.9v.9l-.5-.4zM104.5 204.2h.8v.9l-.5-.4zM115.1 243l.5 .3 .3 .5h-.8zM115.8 202.6l.5-.3v.8h-.8zM126.4 202.6l.5-.3v.8h-.9zM63.2 236.1h.8v.8l-.5-.3z" fill-rule="evenodd"/>
<circle cx="67.5" cy="215" r="1"/>
<circle cx="67.5" cy="207.5" r="1"/>
<circle cx="70" cy="215" r="1"/>
<circle cx="70" cy="207.5" r="1"/>
<circle cx="77.4" cy="215" r="1"/>
<circle cx="77.4" cy="207.5" r="1"/>
<circle cx="87.5" cy="215" r="1"/>
<circle cx="87.5" cy="207.5" r="1"/>
<circle cx="105.9" cy="203.7" r="1"/>
<circle cx="108.4" cy="203.7" r="1"/>
<circle cx="108.4" cy="211.3" r="1"/>
<circle cx="111" cy="211.3" r="1"/>
<circle cx="113.5" cy="211.3" r="1"/>
<circle cx="116.1" cy="211.3" r="1"/>
<circle cx="116.9" cy="203.7" r="1"/>
<circle cx="118.6" cy="211.3" r="1"/>
<circle cx="119.4" cy="203.7" r="1"/>
<circle cx="121.1" cy="211.3" r="1"/>
<circle cx="123.7" cy="211.3" r="1"/>
<circle cx="126.2" cy="211.3" r="1"/>
<circle cx="127.4" cy="203.7" r="1"/>
<circle cx="128.8" cy="211.3" r="1"/>
<circle cx="130" cy="203.7" r="1"/>
<circle cx="131.3" cy="211.3" r="1"/>
<circle cx="133.8" cy="211.3" r="1"/>
<circle cx="136.4" cy="211.3" r="1"/>
<circle cx="138.5" cy="203.6" r="1"/>
<circle cx="138.9" cy="211.3" r="1"/>
<circle cx="141" cy="203.6" r="1"/>
<circle cx="141.5" cy="211.3" r="1"/>
<circle cx="144" cy="211.3" r="1"/>
<circle cx="64.6" cy="235.5" r="1"/>
<circle cx="67.5" cy="222.5" r="1"/>
<circle cx="70" cy="222.5" r="1"/>
<circle cx="72.2" cy="235.5" r="1"/>
<circle cx="77.4" cy="222.5" r="1"/>
<circle cx="84.2" cy="234.5" r="1"/>
<circle cx="84.2" cy="231" r="1"/>
<circle cx="87.5" cy="222.5" r="1"/>
<circle cx="108.4" cy="236.7" r="1"/>
<circle cx="111" cy="236.7" r="1"/>
<circle cx="113.5" cy="236.7" r="1"/>
<circle cx="116.1" cy="236.7" r="1"/>
<circle cx="118.6" cy="236.7" r="1"/>
<circle cx="121.1" cy="236.7" r="1"/>
<circle cx="123.7" cy="236.7" r="1"/>
<circle cx="126.2" cy="236.7" r="1"/>
<circle cx="128.8" cy="236.7" r="1"/>
<circle cx="131.3" cy="236.7" r="1"/>
<circle cx="133.8" cy="236.7" r="1"/>
<circle cx="136.4" cy="236.7" r="1"/>
<circle cx="138.9" cy="236.7" r="1"/>
<circle cx="141.5" cy="236.7" r="1"/>
<circle cx="144" cy="236.7" r="1"/>
<circle cx="84.7" cy="244.4" r="1"/>
<circle cx="87.2" cy="244.4" r="1"/>
<circle cx="106.9" cy="244.4" r="1"/>
<circle cx="109.4" cy="244.4" r="1"/>
<circle cx="112" cy="244.4" r="1"/>
<circle cx="114.5" cy="244.4" r="1"/>
<circle cx="120.5" cy="244.4" r="1"/>
<circle cx="123" cy="244.4" r="1"/>
<circle cx="125.6" cy="244.4" r="1"/>
<circle cx="128.1" cy="244.4" r="1"/>
<circle cx="130.7" cy="244.4" r="1"/>
<circle cx="136.9" cy="244.4" r="1"/>
<circle cx="139.4" cy="244.4" r="1"/>
<circle cx="142" cy="244.4" r="1"/>
<circle cx="144.5" cy="244.4" r="1"/>
</g>
<g fill="none" stroke="#000" stroke-width="1">
<path d="M70 215h7.4M70 207.5h7.4M87.5 207.5h35.2l3.5 3.4v.4M105.9 203.7v.5l1.5 1.5h9.5M108.4 203.7v-.6l-1.5-1.4h-16.5l-4.9 4.9v1.8l1.1 1.1h1.8l.2-.3h30.9l1.6 1.6v.5M116.9 203.7v2M123.7 211.3v.4l-1.7 1.7h-24.5l-.6-.6h-10.2l-1.3 1.3v6.3l2.1 2.1M127.4 201.6l-1.5-1.6h-51.3l-7.1 7.2v22.2l1.6 1.6M127.4 201.6v2.1l-2 2h-8.5M127.4 201.6h11.1M128.8 211.3v.5l-3.2 3.2h-38.1M130 203.7l3.8 3.8v3.8"/>
<path d="M138.5 201.6l9-.1v7.8h-4.4M138.5 201.6v2M143.1 209.3l-1.6 1.6v.4M143.1 209.3h1.8l1.2 1.2v13.9l-4.6 4.7v13.2M144 211.3v.4l-21.4 21.3h-36.9l-1.5 1.5-1-1h-12l-1 1.1v2l5.7 5.7h9.7l1.6 1.6v.5M69.1 231l-4.5 4.5 8.9 8.9h11.2M69.1 231h15.1M70 222.5h7.4M72.2 235.5l1 1h13.2l2-1.9h33.7l1.6 1.6v.5M111 236.7v3.3l-4.1 4.1v.3M118.6 236.7v.5l-3.2 3.2h-2.3l-3.7 3.6v.7l3.3 3.3h20.6l3.6-3.6M121.1 236.7v.3l4.5 4.5v2.9"/>
<path d="M128.8 236.7v6.8l-.7 .6v.3M131.3 236.7v7.1l-.6 .6M144 236.7l.5 .5v7.2M112 244.4v.3l1.6 1.7h4.9l2-2M141.5 242.3v1.6l.5 .5M141.5 242.3h-5.9l-4.1 4.2h-6.9l-1.6-1.6v-.8l-1.7-1.8h-4.7l-2.1 2.1"/>
</g>
<g fill="#fff">
<circle cx="144" cy="236.7" r=".35"/>
<circle cx="141.5" cy="236.7" r=".35"/>
<circle cx="138.9" cy="236.7" r=".35"/>
<circle cx="136.4" cy="236.7" r=".35"/>
<circle cx="133.8" cy="236.7" r=".35"/>
<circle cx="131.3" cy="236.7" r=".35"/>
<circle cx="128.8" cy="236.7" r=".35"/>
<circle cx="126.2" cy="236.7" r=".35"/>
<circle cx="123.7" cy="236.7" r=".35"/>
<circle cx="121.1" cy="236.7" r=".35"/>
<circle cx="118.6" cy="236.7" r=".35"/>
<circle cx="116.1" cy="236.7" r=".35"/>
<circle cx="113.5" cy="236.7" r=".35"/>
<circle cx="111" cy="236.7" r=".35"/>
<circle cx="108.4" cy="236.7" r=".35"/>
<circle cx="144" cy="211.3" r=".35"/>
<circle cx="141.5" cy="211.3" r=".35"/>
<circle cx="138.9" cy="211.3" r=".35"/>
<circle cx="136.4" cy="211.3" r=".35"/>
<circle cx="133.8" cy="211.3" r=".35"/>
<circle cx="131.3" cy="211.3" r=".35"/>
<circle cx="128.8" cy="211.3" r=".35"/>
<circle cx="126.2" cy="211.3" r=".35"/>
<circle cx="123.7" cy="211.3" r=".35"/>
<circle cx="121.1" cy="211.3" r=".35"/>
<circle cx="118.6" cy="211.3" r=".35"/>
<circle cx="116.1" cy="211.3" r=".35"/>
<circle cx="113.5" cy="211.3" r=".35"/>
<circle cx="111" cy="211.3" r=".35"/>
<circle cx="108.4" cy="211.3" r=".35"/>
<circle cx="141" cy="203.6" r=".35"/>
<circle cx="138.5" cy="203.6" r=".35"/>
<circle cx="130" cy="203.7" r=".35"/>
<circle cx="127.4" cy="203.7" r=".35"/>
<circle cx="119.4" cy="203.7" r=".35"/>
<circle cx="116.9" cy="203.7" r=".35"/>
<circle cx="108.4" cy="203.7" r=".35"/>
<circle cx="105.9" cy="203.7" r=".35"/>
<circle cx="144.5" cy="244.4" r=".35"/>
<circle cx="142" cy="244.4" r=".35"/>
<circle cx="139.4" cy="244.4" r=".35"/>
<circle cx="136.9" cy="244.4" r=".35"/>
<circle cx="120.5" cy="244.4" r=".35"/>
<circle cx="123" cy="244.4" r=".35"/>
<circle cx="125.6" cy="244.4" r=".35"/>
<circle cx="128.1" cy="244.4" r=".35"/>
<circle cx="130.7" cy="244.4" r=".35"/>
<circle cx="114.5" cy="244.4" r=".35"/>
<circle cx="112" cy="244.4" r=".35"/>
<circle cx="109.4" cy="244.4" r=".35"/>
<circle cx="106.9" cy="244.4" r=".35"/>
<circle cx="87.2" cy="244.4" r=".35"/>
<circle cx="84.7" cy="244.4" r=".35"/>
<circle cx="84.2" cy="234.5" r=".35"/>
<circle cx="84.2" cy="231" r=".35"/>
<circle cx="72.2" cy="235.5" r=".35"/>
<circle cx="64.6" cy="235.5" r=".35"/>
<circle cx="87.5" cy="207.5" r=".35"/>
<circle cx="77.4" cy="207.5" r=".35"/>
<circle cx="70" cy="207.5" r=".35"/>
<circle cx="67.5" cy="207.5" r=".35"/>
<circle cx="87.5" cy="215" r=".35"/>
<circle cx="77.4" cy="215" r=".35"/>
<circle cx="70" cy="215" r=".35"/>
<circle cx="67.5" cy="215" r=".35"/>
<circle cx="87.5" cy="222.5" r=".35"/>
<circle cx="77.4" cy="222.5" r=".35"/>
<circle cx="70" cy="222.5" r=".35"/>
<circle cx="67.5" cy="222.5" r=".35"/>
<circle cx="151" cy="245" r="1.6"/>
<circle cx="59" cy="245" r="1.6"/>
<circle cx="151" cy="203" r="1.6"/>
<circle cx="59" cy="203" r="1.6"/>
</g>
<path d="M55.6 199.6l.4-.3 1-.3h96a2 2 0 0 1 2 2v46a2 2 0 0 1-2 2h-96a2 2 0 0 1-2-2v-46l.3-1z" fill="none" stroke="#4d4d4d" stroke-width=".21"/>
<g fill="none" stroke="#595959" stroke-width=".21">
<path d="M50.9 199h2.6M50.9 219h2.6M50.9 209h2.6M52.1 214h1.4M52.1 204h1.4M50.9 239h2.6M50.9 229h2.6M52.1 234h1.4M52.1 224h1.4M50.9 249h2.6M52.1 244h1.4M55 250.5v2.6"/>
<path d="M60 250.5v1.4M65 250.5v2.6M70 250.5v1.4M75 250.5v2.6M80 250.5v1.4M85 250.5v2.6M90 250.5v1.4M95 250.5v2.6M100 250.5v1.4M105 250.5v2.6M110 250.5v1.4M115 250.5v2.6"/>
<path d="M120 250.5v1.4M125 250.5v2.6M130 250.5v1.4M135 250.5v2.6M140 250.5v1.4M145 250.5v2.6M150 250.5v1.4M155 250.5v2.6"/>
</g>
<text font-size="3.9" x="52.2" y="18">ESP32 Weather Station PCB - Exact 1:1 (100.0 x 50.0 mm)</text>
<g font-size="3.4">
<text x="55" y="63">1. TOP VIEW (DO NOT MIRROR) - verify ESP32 &amp; connector fit</text>
<text x="55" y="193">2. BOTTOM COPPER (MIRRORED FOR LUT) - black = copper, white = etched/drill</text>
</g>
<g font-size="3.2">
<text x="66.2" y="25">Scale: X = 1.00000, Y = 1.00000 (no printer calibration)</text>
<text x="26.9" y="31">On screen: adjust zoom until 0..100 mm matches a ruler on your monitor. On paper: print at 100% / Actual size.</text>
</g>
<g font-size="2.3" fill="#404040">
<text x="45.5" y="69.7">50</text>
<text x="45.5" y="79.7">40</text>
<text x="45.5" y="89.7">30</text>
<text x="45.5" y="99.7">20</text>
<text x="45.5" y="109.7">10</text>
<text x="46.7" y="119.7">0</text>
<text x="54.4" y="126.2">0</text>
<text x="73.7" y="126.2">20</text>
<text x="93.7" y="126.2">40</text>
<text x="113.7" y="126.2">60</text>
<text x="133.7" y="126.2">80</text>
<text x="153.1" y="126.2">100</text>
<text x="45.5" y="199.7">50</text>
<text x="45.5" y="209.7">40</text>
<text x="45.5" y="219.7">30</text>
<text x="45.5" y="229.7">20</text>
<text x="45.5" y="239.7">10</text>
<text x="46.7" y="249.7">0</text>
<text x="54.4" y="256.2">0</text>
<text x="73.7" y="256.2">20</text>
<text x="93.7" y="256.2">40</text>
<text x="113.7" y="256.2">60</text>
<text x="133.7" y="256.2">80</text>
<text x="153.1" y="256.2">100</text>
</g>
</svg>
